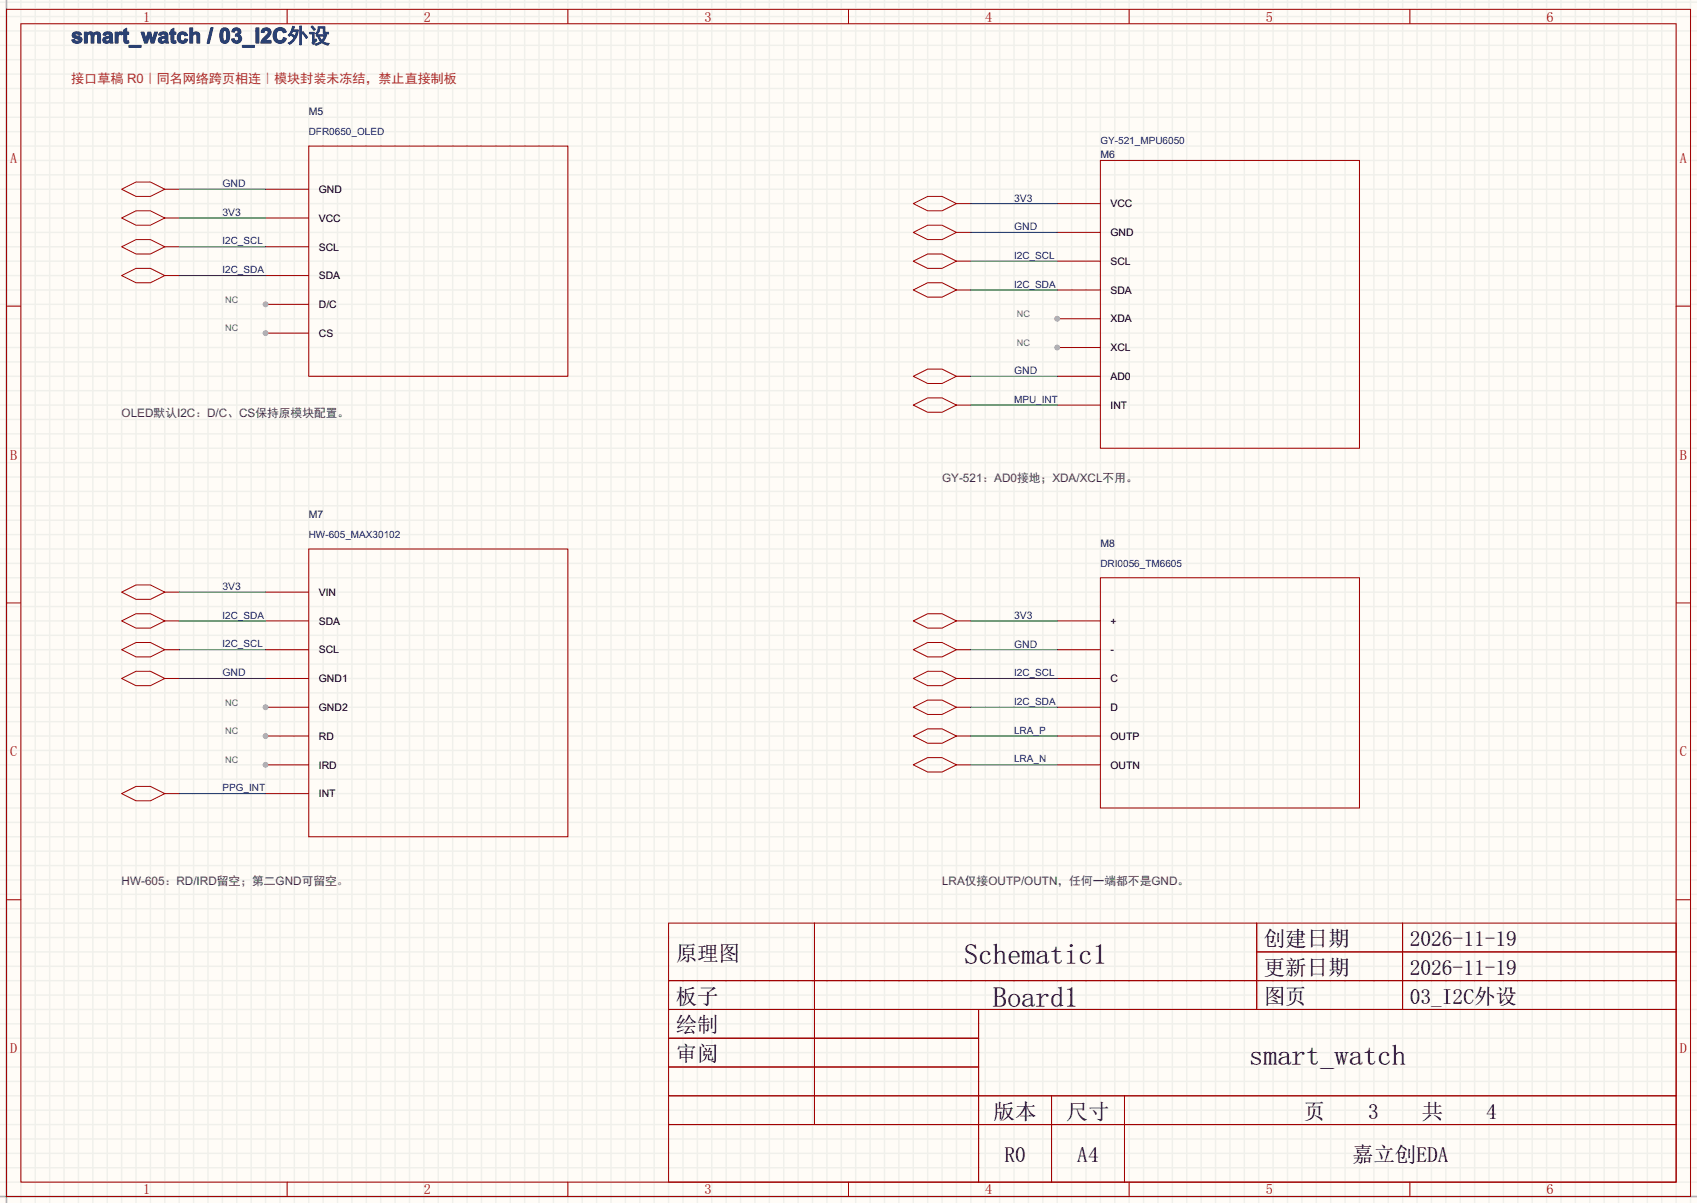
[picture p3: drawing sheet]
<svg xmlns="http://www.w3.org/2000/svg" width="299mm" height="212mm" viewBox="0 0 299 212" stroke-linecap="round" stroke-linejoin="round" font-family="sans-serif">
<path d="M0 0h299.5v212.3h-299.5z" fill="#fffcf7"/>
<g fill="none" stroke="#f0f0eb" stroke-width=".25">
<path d="M1.1 0v212.3M3.7 0v212.3M6.2 0v212.3M8.8 0v212.3M11.3 0v212.3M13.8 0v212.3M16.4 0v212.3M18.9 0v212.3M21.5 0v212.3M24 0v212.3M26.5 0v212.3M29.1 0v212.3"/>
<path d="M31.6 0v212.3M34.2 0v212.3M36.7 0v212.3M39.2 0v212.3M41.8 0v212.3M44.3 0v212.3M46.9 0v212.3M49.4 0v212.3M51.9 0v212.3M54.5 0v212.3M57 0v212.3M59.6 0v212.3"/>
<path d="M62.1 0v212.3M64.6 0v212.3M67.2 0v212.3M69.7 0v212.3M72.3 0v212.3M74.8 0v212.3M77.3 0v212.3M79.9 0v212.3M82.4 0v212.3M85 0v212.3M87.5 0v212.3M90 0v212.3"/>
<path d="M92.6 0v212.3M95.1 0v212.3M97.7 0v212.3M100.2 0v212.3M102.7 0v212.3M105.3 0v212.3M107.8 0v212.3M110.4 0v212.3M112.9 0v212.3M115.4 0v212.3M118 0v212.3M120.5 0v212.3"/>
<path d="M123.1 0v212.3M125.6 0v212.3M128.1 0v212.3M130.7 0v212.3M133.2 0v212.3M135.8 0v212.3M138.3 0v212.3M140.8 0v212.3M143.4 0v212.3M145.9 0v212.3M148.5 0v212.3M151 0v212.3"/>
<path d="M153.5 0v212.3M156.1 0v212.3M158.6 0v212.3M161.2 0v212.3M163.7 0v212.3M166.2 0v212.3M168.8 0v212.3M171.3 0v212.3M173.9 0v212.3M176.4 0v212.3M178.9 0v212.3M181.5 0v212.3"/>
<path d="M184 0v212.3M186.6 0v212.3M189.1 0v212.3M191.6 0v212.3M194.2 0v212.3M196.7 0v212.3M199.3 0v212.3M201.8 0v212.3M204.3 0v212.3M206.9 0v212.3M209.4 0v212.3M212 0v212.3"/>
<path d="M214.5 0v212.3M217 0v212.3M219.6 0v212.3M222.1 0v212.3M224.7 0v212.3M227.2 0v212.3M229.7 0v212.3M232.3 0v212.3M234.8 0v212.3M237.4 0v212.3M239.9 0v212.3M242.4 0v212.3"/>
<path d="M245 0v212.3M247.5 0v212.3M250.1 0v212.3M252.6 0v212.3M255.1 0v212.3M257.7 0v212.3M260.2 0v212.3M262.8 0v212.3M265.3 0v212.3M267.8 0v212.3M270.4 0v212.3M272.9 0v212.3"/>
<path d="M275.5 0v212.3M278 0v212.3M280.5 0v212.3M283.1 0v212.3M285.6 0v212.3M288.2 0v212.3M290.7 0v212.3M293.2 0v212.3M295.8 0v212.3M298.3 0v212.3M0 .4h299.5M0 2.9h299.5"/>
<path d="M0 5.5h299.5M0 8h299.5M0 10.5h299.5M0 13.1h299.5M0 15.6h299.5M0 18.2h299.5M0 20.7h299.5M0 23.2h299.5M0 25.8h299.5M0 28.3h299.5M0 30.9h299.5M0 33.4h299.5"/>
<path d="M0 35.9h299.5M0 38.5h299.5M0 41h299.5M0 43.6h299.5M0 46.1h299.5M0 48.6h299.5M0 51.2h299.5M0 53.7h299.5M0 56.3h299.5M0 58.8h299.5M0 61.3h299.5M0 63.9h299.5"/>
<path d="M0 66.4h299.5M0 69h299.5M0 71.5h299.5M0 74h299.5M0 76.6h299.5M0 79.1h299.5M0 81.7h299.5M0 84.2h299.5M0 86.7h299.5M0 89.3h299.5M0 91.8h299.5M0 94.4h299.5"/>
<path d="M0 96.9h299.5M0 99.4h299.5M0 102h299.5M0 104.5h299.5M0 107.1h299.5M0 109.6h299.5M0 112.1h299.5M0 114.7h299.5M0 117.2h299.5M0 119.8h299.5M0 122.3h299.5M0 124.8h299.5"/>
<path d="M0 127.4h299.5M0 129.9h299.5M0 132.5h299.5M0 135h299.5M0 137.5h299.5M0 140.1h299.5M0 142.6h299.5M0 145.2h299.5M0 147.7h299.5M0 150.2h299.5M0 152.8h299.5M0 155.3h299.5"/>
<path d="M0 157.9h299.5M0 160.4h299.5M0 162.9h299.5M0 165.5h299.5M0 168h299.5M0 170.6h299.5M0 173.1h299.5M0 175.6h299.5M0 178.2h299.5M0 180.7h299.5M0 183.3h299.5M0 185.8h299.5"/>
<path d="M0 188.3h299.5M0 190.9h299.5M0 193.4h299.5M0 196h299.5M0 198.5h299.5M0 201h299.5M0 203.6h299.5M0 206.1h299.5M0 208.7h299.5M0 211.2h299.5"/>
</g>
<path d="M1.1 0v212.3M0 211.2h299.5" fill="none" stroke="#999" stroke-width=".25"/>
<g fill="none" stroke="#a10000" stroke-width=".18">
<path d="M1.1 1.7h297.2v209.5h-297.2zM3.7 4.2h292.1v204.5h-292.1zM50.7 1.7v2.5M100.2 1.7v2.5M149.7 1.7v2.5M199.3 1.7v2.5M248.8 1.7v2.5M1.1 54h2.6M295.8 54h2.5M1.1 106.4h2.6M295.8 106.4h2.5M1.1 158.8h2.6"/>
<path d="M295.8 158.8h2.5M118 162.9h177.8v45.8h-177.8zM118 173.1h177.8M118 178.2h177.8M143.7 162.9v35.6M172.7 178.2v30.5M221.8 162.9v15.3M221.8 168h74M247.5 162.9v15.3M118 183.3h54.7M118 193.4h177.8M118 188.3h54.7"/>
<path d="M118 198.5h177.8M185.6 193.4v15.3M198.4 193.4v15.3M50.7 208.7v2.5M100.2 208.7v2.5M149.7 208.7v2.5M199.3 208.7v2.5M248.8 208.7v2.5"/>
</g>
<path d="M46.9 104.5h7.6M46.9 109.6h7.6M46.9 114.7h7.6M46.9 119.8h7.6M46.9 124.8h7.6" fill="none" stroke="#870000" stroke-width=".18"/>
<circle cx="46.9" cy="124.8" r=".51" fill="#999"/>
<path d="M46.9 129.9h7.6" fill="none" stroke="#870000" stroke-width=".18"/>
<circle cx="46.9" cy="129.9" r=".51" fill="#999"/>
<path d="M46.9 135h7.6" fill="none" stroke="#870000" stroke-width=".18"/>
<circle cx="46.9" cy="135" r=".51" fill="#999"/>
<path d="M186.6 35.9h7.6M186.6 41h7.6M186.6 46.1h7.6M186.6 51.2h7.6M186.6 56.3h7.6M46.9 140.1h7.6" fill="none" stroke="#870000" stroke-width=".18"/>
<path d="M54.5 96.9h45.7v50.8h-45.7z" fill="none" stroke="#a10000" stroke-width=".18"/>
<circle cx="186.6" cy="56.3" r=".51" fill="#999"/>
<path d="M186.6 61.3h7.6" fill="none" stroke="#870000" stroke-width=".18"/>
<circle cx="186.6" cy="61.3" r=".51" fill="#999"/>
<g fill="none" stroke="#870000" stroke-width=".18">
<path d="M46.9 33.4h7.6M46.9 38.5h7.6M46.9 43.6h7.6M46.9 48.6h7.6M46.9 53.7h7.6M186.6 66.4h7.6M186.6 71.5h7.6M186.6 109.6h7.6M186.6 114.7h7.6M186.6 119.8h7.6M186.6 124.8h7.6M186.6 129.9h7.6"/>
<path d="M186.6 135h7.6"/>
</g>
<path d="M194.2 28.3h45.7v50.8h-45.7zM194.2 102h45.7v40.6h-45.7z" fill="none" stroke="#a10000" stroke-width=".18"/>
<circle cx="46.9" cy="53.7" r=".51" fill="#999"/>
<path d="M46.9 58.8h7.6" fill="none" stroke="#870000" stroke-width=".18"/>
<circle cx="46.9" cy="58.8" r=".51" fill="#999"/>
<g fill="none" stroke="#a10000" stroke-width=".18">
<path d="M21.5 33.4l2.5-1.3h2.5l2.6 1.3-2.6 1.3h-2.5zM21.5 38.5l2.5-1.3h2.5l2.6 1.3-2.6 1.3h-2.5zM54.5 25.8h45.7v40.6h-45.7zM161.2 35.9l2.5-1.2h2.5l2.6 1.2-2.6 1.3h-2.5zM21.5 43.6l2.5-1.3h2.5l2.6 1.3-2.6 1.2h-2.5zM21.5 48.6l2.5-1.2h2.5l2.6 1.2-2.6 1.3h-2.5zM161.2 41l2.5-1.2h2.5l2.6 1.2-2.6 1.3h-2.5zM161.2 46.1l2.5-1.3h2.5l2.6 1.3-2.6 1.3h-2.5zM161.2 51.2l2.5-1.3h2.5l2.6 1.3-2.6 1.3h-2.5zM161.2 66.4l2.5-1.2h2.5l2.6 1.2-2.6 1.3h-2.5zM161.2 71.5l2.5-1.3h2.5l2.6 1.3-2.6 1.3h-2.5zM21.5 104.5l2.5-1.2h2.5l2.6 1.2-2.6 1.3h-2.5z"/>
<path d="M21.5 109.6l2.5-1.3h2.5l2.6 1.3-2.6 1.3h-2.5zM21.5 114.7l2.5-1.3h2.5l2.6 1.3-2.6 1.3h-2.5zM21.5 119.8l2.5-1.3h2.5l2.6 1.3-2.6 1.2h-2.5zM161.2 109.6l2.5-1.3h2.5l2.6 1.3-2.6 1.3h-2.5zM161.2 114.7l2.5-1.3h2.5l2.6 1.3-2.6 1.3h-2.5zM161.2 119.8l2.5-1.3h2.5l2.6 1.3-2.6 1.2h-2.5zM161.2 124.8l2.5-1.2h2.5l2.6 1.2-2.6 1.3h-2.5zM161.2 129.9l2.5-1.2h2.5l2.6 1.2-2.6 1.3h-2.5zM161.2 135l2.5-1.3h2.5l2.6 1.3-2.6 1.3h-2.5zM21.5 140.1l2.5-1.3h2.5l2.6 1.3-2.6 1.3h-2.5z"/>
</g>
<g fill="none" stroke="#870000" stroke-width=".18">
<path d="M29.1 33.4h2.5M29.1 38.5h2.5M168.8 35.9h2.5M29.1 43.6h2.5M29.1 48.6h2.5M168.8 41h2.5M168.8 46.1h2.5M168.8 51.2h2.5M168.8 66.4h2.5M168.8 71.5h2.5M29.1 104.5h2.5M29.1 109.6h2.5"/>
<path d="M29.1 114.7h2.5M29.1 119.8h2.5M168.8 109.6h2.5M168.8 114.7h2.5M168.8 119.8h2.5M168.8 124.8h2.5M168.8 129.9h2.5M168.8 135h2.5M29.1 140.1h2.5"/>
</g>
<g fill="none" stroke="#008700" stroke-width=".18">
<path d="M31.6 33.4h15.3M31.6 38.5h15.3M171.3 35.9h15.3M31.6 43.6h15.3M31.6 48.6h15.3M171.3 41h15.3M171.3 46.1h15.3M171.3 51.2h15.3M171.3 66.4h15.3M171.3 71.5h15.3M31.6 104.5h15.3M31.6 109.6h15.3"/>
<path d="M31.6 114.7h15.3M31.6 119.8h15.3M171.3 109.6h15.3M171.3 114.7h15.3M171.3 119.8h15.3M171.3 124.8h15.3M171.3 129.9h15.3M171.3 135h15.3M31.6 140.1h15.3"/>
</g>
<g font-size="5">
<text x="170.1" y="170.2">Schematic1</text>
<text x="175.2" y="177.8">Board1</text>
<text x="220.4" y="188">smart_watch</text>
</g>
<g font-size="3.8" fill="#143d60">
<text x="12.6" y="7.6">s</text>
<text x="14.7" y="7.6">mar</text>
<text x="21.5" y="7.6">t_</text>
<text x="24.9" y="7.6">wa</text>
<text x="29.9" y="7.6">tch /</text>
<text x="38.6" y="7.6">03</text>
<text x="42.8" y="7.6">_</text>
<text x="44.9" y="7.6">I2C外</text>
<text x="54.5" y="7.6">设</text>
</g>
<g font-size="3.8">
<text x="223" y="167">创建日期</text>
<text x="248.8" y="167">2026-11-19</text>
<text x="119.3" y="169.5">原理图</text>
<text x="223" y="172.1">更新日期</text>
<text x="248.8" y="172.1">2026-11-19</text>
<text x="119.3" y="177.2">板子</text>
<text x="223" y="177.2">图页</text>
<text x="248.8" y="177.2">0</text>
<text x="250.7" y="177.2">3_I2</text>
<text x="258.2" y="177.2">C外设</text>
<text x="119.3" y="182.2">绘制</text>
<text x="119.3" y="187.3">审阅</text>
<text x="175.3" y="197.5">版本</text>
<text x="188.2" y="197.5">尺寸</text>
<text x="230.1" y="197.5">页</text>
<text x="241.4" y="197.5">3</text>
<text x="250.9" y="197.5">共</text>
<text x="262.2" y="197.5">4</text>
<text x="177.2" y="205.1">R0</text>
<text x="190.1" y="205.1">A4</text>
<text x="238.6" y="205.1">嘉立创ED</text>
<text x="253.7" y="205.1">A</text>
</g>
<g font-size="2.5" fill="#a00000">
<text x="25.3" y="3.8">1</text>
<text x="74.8" y="3.8">2</text>
<text x="124.3" y="3.8">3</text>
<text x="173.9" y="3.8">4</text>
<text x="223.4" y="3.8">5</text>
<text x="272.9" y="3.8">6</text>
<text x="1.8" y="28.8">A</text>
<text x="296.4" y="28.8">A</text>
<text x="1.8" y="81.1">B</text>
<text x="296.4" y="81.1">B</text>
<text x="1.8" y="133.5">C</text>
<text x="296.4" y="133.5">C</text>
<text x="1.8" y="185.9">D</text>
<text x="296.4" y="185.9">D</text>
<text x="25.3" y="210.8">1</text>
<text x="74.8" y="210.8">2</text>
<text x="124.3" y="210.8">3</text>
<text x="173.9" y="210.8">4</text>
<text x="223.4" y="210.8">5</text>
<text x="272.9" y="210.8">6</text>
</g>
<g font-size="2.3" fill="#9a3c20">
<text x="12.6" y="14.7">接口草</text>
<text x="19.5" y="14.7">稿</text>
<text x="22.4" y="14.7">R</text>
<text x="24.1" y="14.7">0｜同名</text>
<text x="32.3" y="14.7">网</text>
<text x="34.6" y="14.7">络</text>
<text x="36.9" y="14.7">跨页相连｜模块封装</text>
<text x="57.6" y="14.7">未</text>
<text x="59.9" y="14.7">冻</text>
<text x="62.2" y="14.7">结，禁止直接制板</text>
</g>
<g font-size="2.1" fill="#444">
<text x="21.5" y="73.6">OL</text>
<text x="24.2" y="73.6">ED</text>
<text x="27.1" y="73.6">默</text>
<text x="29.2" y="73.6">认I</text>
<text x="31.8" y="73.6">2C</text>
<text x="34.5" y="73.6">：D/C、</text>
<text x="42.2" y="73.6">CS保</text>
<text x="47.1" y="73.6">持原模块配</text>
<text x="57.5" y="73.6">置</text>
<text x="59.6" y="73.6">。</text>
<text x="166.2" y="85.1">GY</text>
<text x="169.2" y="85.1">-521：A</text>
<text x="176.8" y="85.1">D0</text>
<text x="179.5" y="85.1">接</text>
<text x="181.6" y="85.1">地；X</text>
<text x="187.1" y="85.1">DA/X</text>
<text x="191.9" y="85.1">CL</text>
<text x="194.6" y="85.1">不用。</text>
<text x="21.5" y="156.2">HW-6</text>
<text x="26.8" y="156.2">05：RD/</text>
<text x="34.7" y="156.2">IR</text>
<text x="36.8" y="156.2">D留空；</text>
<text x="44.5" y="156.2">第二GND可留</text>
<text x="57.4" y="156.2">空。</text>
<text x="166.2" y="156.2">LR</text>
<text x="168.9" y="156.2">A仅接</text>
<text x="174.4" y="156.2">OUTP/OUTN</text>
<text x="186.6" y="156.2">，任何一端</text>
<text x="197" y="156.2">都不是G</text>
<text x="204.8" y="156.2">ND。</text>
</g>
<g font-size="1.8" fill="#000080">
<text x="54.5" y="20.3">M5</text>
<text x="194.2" y="28">M6</text>
<text x="54.5" y="91.5">M7</text>
<text x="194.2" y="96.5">M8</text>
</g>
<g font-size="1.8" fill="#00f">
<text x="54.5" y="23.8">DFR0650_OLED</text>
<text x="194.2" y="25.4">GY-521_MPU6050</text>
<text x="39.2" y="33">GND</text>
<text x="178.9" y="35.6">3V3</text>
<text x="39.2" y="38.1">3V3</text>
<text x="178.9" y="40.7">GND</text>
<text x="39.2" y="43.1">I2C_SCL</text>
<text x="178.9" y="45.7">I2C_SCL</text>
<text x="39.2" y="48.2">I2C_SDA</text>
<text x="178.9" y="50.8">I2C_SDA</text>
<text x="178.9" y="66.1">GND</text>
<text x="178.9" y="71.1">MPU_INT</text>
<text x="54.5" y="95">HW-605_MAX30102</text>
<text x="194.2" y="100">DRI0056_TM6605</text>
<text x="39.2" y="104.2">3V3</text>
<text x="39.2" y="109.2">I2C_SDA</text>
<text x="178.9" y="109.2">3V3</text>
<text x="39.2" y="114.3">I2C_SCL</text>
<text x="39.2" y="119.4">GND</text>
<text x="178.9" y="114.3">GND</text>
<text x="178.9" y="119.3">I2C_SCL</text>
<text x="178.9" y="124.4">I2C_SDA</text>
<text x="178.9" y="129.5">LRA_P</text>
<text x="178.9" y="134.6">LRA_N</text>
<text x="39.2" y="139.7">PPG_INT</text>
</g>
<g font-size="1.8">
<text x="56.3" y="34.1">GND</text>
<text x="56.3" y="39.1">VCC</text>
<text x="196" y="36.6">VCC</text>
<text x="196" y="41.7">GND</text>
<text x="56.3" y="44.2">SCL</text>
<text x="196" y="46.8">SCL</text>
<text x="56.3" y="49.3">SDA</text>
<text x="196" y="51.8">SDA</text>
<text x="56.3" y="54.4">D/C</text>
<text x="56.3" y="59.5">CS</text>
<text x="196" y="56.9">XDA</text>
<text x="196" y="62">XCL</text>
<text x="196" y="67.1">AD0</text>
<text x="196" y="72.2">INT</text>
<text x="56.3" y="105.2">VIN</text>
<text x="56.3" y="110.3">SDA</text>
<text x="196" y="110.3">+</text>
<text x="56.3" y="115.3">SCL</text>
<text x="196" y="115.3">-</text>
<text x="56.3" y="120.4">GND1</text>
<text x="56.3" y="125.5">GND2</text>
<text x="196" y="120.4">C</text>
<text x="196" y="125.5">D</text>
<text x="56.3" y="130.6">RD</text>
<text x="196" y="130.6">OUTP</text>
<text x="56.3" y="135.7">IRD</text>
<text x="196" y="135.7">OUTN</text>
<text x="56.3" y="140.7">INT</text>
</g>
<g font-size="1.6" fill="#666">
<text x="39.8" y="53.4">NC</text>
<text x="39.8" y="58.5">NC</text>
<text x="179.5" y="56">NC</text>
<text x="179.5" y="61">NC</text>
<text x="39.8" y="124.5">NC</text>
<text x="39.8" y="129.6">NC</text>
<text x="39.8" y="134.7">NC</text>
</g>
</svg>
